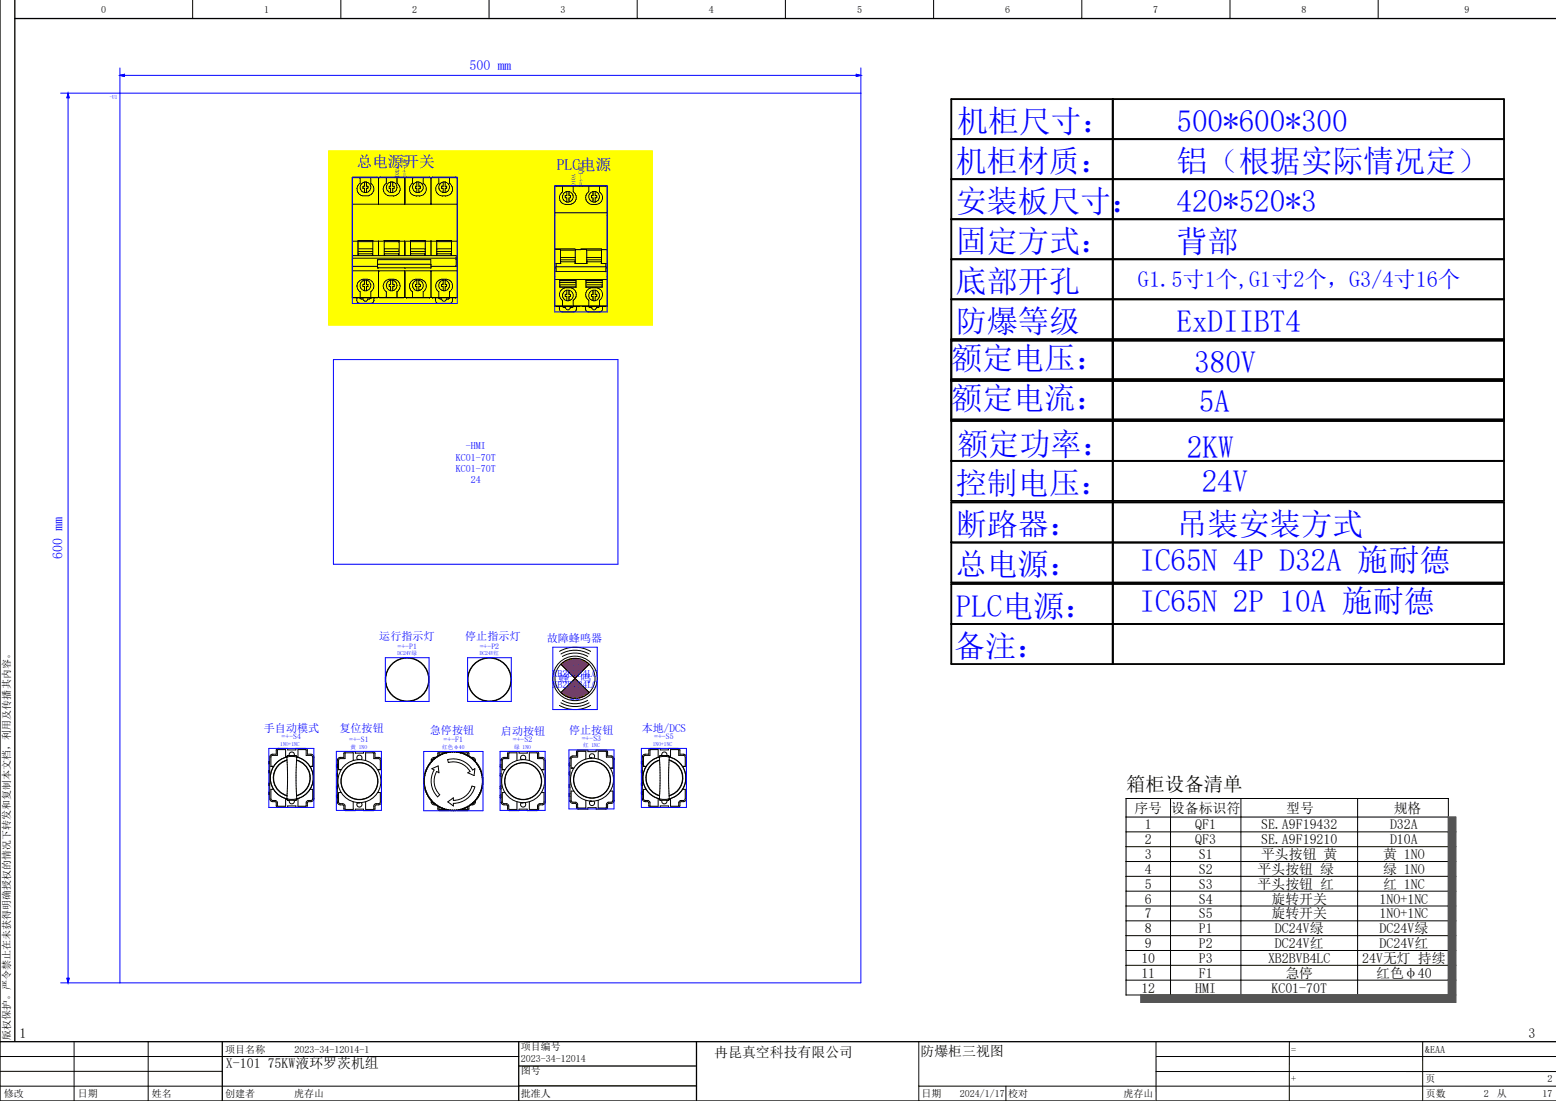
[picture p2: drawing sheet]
<svg xmlns="http://www.w3.org/2000/svg" width="420mm" height="297mm" viewBox="0 0 420 297" stroke-linecap="round" stroke-linejoin="round" font-family="sans-serif">
<g fill="none" stroke="#000" stroke-width=".27">
<path d="M52 0v5M92 0v5M132 0v5M172 0v5M212 0v5M252 0v5M292 0v5M332 0v5M372 0v5M95.1 47.9h28.3v32.3h-28.3zM95.1 55.1h28.3M95.5 47.9h6.3"/>
<path d="M97.2 47.9v1.6a1.84 1.84 0 0 0-.8 2 1.84 1.84 0 0 0 1.8 1.3 1.97 1.97 0 0 0 2.2-.5 1.97 1.97 0 0 0 .2-2.3l-.5-.5v-1.6M98.4 49.1v1.1h-.4v.6h.4v1.1M98.9 49.1v1.1h.4v.6h-.4v1.1M102.2 47.9v7.2M102.6 47.9h6.3M104.3 47.9v1.6a1.84 1.84 0 0 0-.8 2 1.84 1.84 0 0 0 1.8 1.3 1.97 1.97 0 0 0 2.2-.5 1.97 1.97 0 0 0 .2-2.3l-.5-.5v-1.6M105.4 49.1v1.1h-.4v.6h.4v1.1M106 49.1v1.1h.4v.6h-.4v1.1M109.3 47.9v7.2M109.6 47.9h6.4M111.4 47.9v1.6a1.84 1.84 0 0 0-.8 2 1.84 1.84 0 0 0 1.8 1.3 1.97 1.97 0 0 0 2.2-.5 1.97 1.97 0 0 0 .2-2.3l-.6-.5v-1.6M112.5 49.1v1.1h-.4v.6h.4v1.1"/>
<path d="M113.1 49.1v1.1h.4v.6h-.4v1.1M116.3 47.9v7.2M116.7 47.9h6.3M118.4 47.9v1.6a1.84 1.84 0 0 0-.7 2 1.84 1.84 0 0 0 1.7 1.3 1.97 1.97 0 0 0 2.3-.5 1.97 1.97 0 0 0 .1-2.3l-.5-.5v-1.6M119.6 49.1v1.1h-.4v.6h.4v1.1M120.2 49.1v1.1h.4v.6h-.4v1.1M149.7 50.2h14.2v32.3h-14.2zM149.7 57.4h14.2M150.1 50.2h6.3M151.8 50.2v1.6a1.84 1.84 0 0 0-.7 2 1.84 1.84 0 0 0 1.7 1.3 1.97 1.97 0 0 0 2.3-.5 1.97 1.97 0 0 0 .1-2.3l-.5-.5v-1.6M153 51.7v1.1h-.4v.6h.4v1.1M153.6 51.7v1.1h.4v.6h-.4v1.1"/>
<path d="M157.2 50.2h6.3M158.9 50.2v1.6a1.84 1.84 0 0 0-.7 2 1.84 1.84 0 0 0 1.7 1.3 1.97 1.97 0 0 0 2.3-.5 1.97 1.97 0 0 0 .1-2.3l-.5-.5v-1.6M160.1 51.7v1.1h-.4v.6h.4v1.1M160.7 51.7v1.1h.4v.6h-.4v1.1M95.1 73.1h28.3M95.1 69.9h.1M95.1 65h1.5M95.1 69.6h28M96.6 69v-4.1h4v4.1M96.6 65.2h4M96.6 67.8h4M96.6 67.1h4"/>
<path d="M96.7 69v-.6h3.8v.6M98.4 75.6v1.1h-.4v.6h.4v1.1M98.9 75.6v1.1h.4v.6h-.4v1.1M100.6 65h3.1M101.9 70h14.4v2.3h-14.4zM101.9 71.8h-6.8v-2.8h28v2.8h-6.8M101.9 71.3h14.4M102.2 65v4M102.2 72.3h.1M102.2 73.1v7.1M103.7 69v-4.1h4v4.1M103.7 65.2h4"/>
<path d="M103.7 67.8h4M103.7 67.1h4M103.8 69v-.6h3.8v.6M105.4 75.6v1.1h-.4v.6h.4v1.1M106 75.6v1.1h.4v.6h-.4v1.1M107.7 65h3.1M109.3 65v4M109.3 72.3h.1M109.3 73.1v7.1M110.8 69v-4.1h4v4.1M110.8 65.2h4M110.8 67.8h4"/>
<path d="M110.8 67.1h4M110.9 69v-.6h3.7v.6M112.5 75.6v1.1h-.4v.6h.4v1.1M113.1 75.6v1.1h.4v.6h-.4v1.1M114.8 65h3.1M116.3 65v4M116.3 73.1v7.1M117.9 69v-4.1h4v4.1M117.9 65.2h4M117.9 67.8h4M117.9 67.1h4M118 69v-.6h3.7v.6"/>
<path d="M119.6 75.6v1.1h-.4v.6h.4v1.1M120.2 75.6v1.1h.4v.6h-.4v1.1M121.9 65h1.5M123.1 69.9h.3M149.7 67.2h5.6v3.9M149.7 72.2h.4M149.7 67.3h1.6v3.8M149.7 75.4h14.2M150.1 72h13.5M151.1 77.4h4.4M151.1 75.6h4.4v1.9h-4.4zM151.1 76.2h4.4"/>
<path d="M151.1 76.9h4.4M151.1 75.7h4.4M151.3 67.5h4M151.3 69.4h4M151.3 70.1h4M151.4 70.6v.5h-1.3v2.2h13.5v-2.2h-1.3v-.5M153 78.3v1.1h-.4v.6h.4v1.1M153.6 78.3v1.1h.4v.6h-.4v1.1M155.2 70.6v.5h3.2v-.5M155.3 67.3l7.1-.1v3.9M155.3 70.6h-4M156.8 67.3h1.6v3.8"/>
<path d="M158.2 77.4h4.4M158.2 75.6h4.4v1.9h-4.4zM158.2 76.2h4.4M158.2 76.9h4.4M158.2 75.7h4.4M158.4 67.5h4M158.4 69.4h4M158.4 70.1h4M160.1 78.3v1.1h-.4v.6h.4v1.1M160.7 78.3v1.1h.4v.6h-.4v1.1M162.4 70.6h-4M162.4 67.3h1.5"/>
<path d="M163.6 72.2h.3M95.5 80.2h6.3M96.3 80.4v.6a.8 .8 0 0 0 .8 .8h3a.8 .8 0 0 0 .8-.8v-.6M97.1 80.4l.3 .2h.6a.64 .64 0 0 0 .6 .7 .64 .64 0 0 0 .7-.7h.6l.2-.2M97.2 80.2v-1.5a1.84 1.84 0 0 1-.8-2.1 1.84 1.84 0 0 1 1.8-1.3 1.97 1.97 0 0 1 2.3 .7 1.97 1.97 0 0 1 0 2.4l-.4 .3v1.5M102.6 80.2h6.3M104.3 80.2v-1.5a1.84 1.84 0 0 1-.8-2.1 1.84 1.84 0 0 1 1.8-1.3 1.97 1.97 0 0 1 2.3 .7 1.97 1.97 0 0 1-.1 2.4l-.3 .3v1.5M109.6 80.2h6.4M111.4 80.2v-1.5a1.84 1.84 0 0 1-.8-2.1 1.84 1.84 0 0 1 1.8-1.3 1.97 1.97 0 0 1 2.3 .7 1.97 1.97 0 0 1-.1 2.4l-.4 .3v1.5M116.7 80.2h6.3M117.6 80.4v.6a.8 .8 0 0 0 .8 .8h3a.8 .8 0 0 0 .8-.8v-.6M118.4 80.4l.2 .2h.6a.64 .64 0 0 0 .7 .7 .64 .64 0 0 0 .6-.7h.6l.2-.2"/>
<path d="M118.4 80.2v-1.5a1.84 1.84 0 0 1-.7-2.1 1.84 1.84 0 0 1 1.7-1.3 1.97 1.97 0 0 1 2.3 .7 1.97 1.97 0 0 1 0 2.4l-.4 .3v1.5M150.1 82.5h6.3M151 82.7v.6a.8 .8 0 0 0 .8 .8h3a.8 .8 0 0 0 .8-.8v-.6M151.8 82.7l.2 .2h.6a.64 .64 0 0 0 .7 .7 .64 .64 0 0 0 .6-.7h.6l.3-.2M151.8 82.5v-1.5a1.84 1.84 0 0 1-.7-2.1 1.84 1.84 0 0 1 1.7-1.3 1.97 1.97 0 0 1 2.3 .7 1.97 1.97 0 0 1 0 2.4l-.4 .3v1.5M157.2 82.5h6.3M158.1 82.7v.6a.8 .8 0 0 0 .8 .8h3a.8 .8 0 0 0 .8-.8v-.6M158.9 82.7l.2 .2h.6a.64 .64 0 0 0 .7 .7 .64 .64 0 0 0 .6-.7h.6l.2-.2M158.9 82.5v-1.5a1.84 1.84 0 0 1-.7-2.1 1.84 1.84 0 0 1 1.7-1.3 1.97 1.97 0 0 1 2.3 .7 1.97 1.97 0 0 1 0 2.4l-.4 .3v1.5M151 175.7a8.4 8.4 0 0 1 8.4 0M151.4 179.2l7.6 7.6M151.4 176.4a7.6 7.6 0 0 1 7.6 0"/>
<path d="M151.8 177.1a6.8 6.8 0 0 1 6.8 0M159 179.2l-7.6 7.6M151 190.3a8.4 8.4 0 0 0 8.4 0M151.4 189.6a7.6 7.6 0 0 0 7.6 0M151.8 188.9a6.8 6.8 0 0 0 6.8 0M72.7 205.4h-.1v.6h.1M72.7 207.8h-.1v.7h.1M72.7 211.3h-.1v.6h.1M72.7 213.7h-.1v.6h.1M72.8 207.8v.7M72.8 205.3v.8M72.8 211.1v.8"/>
<path d="M72.8 213.6v.8M72.8 204v.2M72.8 215.5v.2M72.8 215.7h.1M72.8 204h.1M73 203.7l.6-.2h1v-1.4l.4-.2h2.7v.4h2.2v-.4h2.6l.4 .2 .1 1.4h.9a.8 .8 0 0 1 .8 .7v11.2a.8 .8 0 0 1-.8 .8l-.9 .2-.1 1.2-.4 .2h-2.6v-.4h-2.2v.4h-2.7l-.4-.2-.1-1.2-.3-.2a1.11 1.11 0 0 1-1.3-.4l-.1-11.6zM73.1 206.8h.7M73.2 206.8h.5M73.4 206.7v.1M73.8 212.9h-.7v2.5l.3 .5 1.3 .2 .2 1.3 2.2 .1v-2.1M74.3 207.6h.1M76.5 205.4v.1"/>
<path d="M77.1 204.3v-2.1l-2.2 .1v1.5h-1.3l-.4 .2-.1 2.8M77.4 204.2a5.8 5.8 0 0 0-4.4 5.7 5.8 5.8 0 0 0 4.4 5.6M77.4 215.5h.1M77.4 215.5l.3 .4M77.4 204.2l.2 5.6-.2 5.7M77.4 204.2h.1M77.5 204.2h-.1M77.5 204l-.1 .2M77.5 205a5 5 0 0 0-3.7 4.9 5 5 0 0 0 3.7 4.8M77.5 205.1a4.9 4.9 0 0 0-3.7 4.8 4.9 4.9 0 0 0 3.7 4.7M77.5 204h.1M77.5 204.2h.1"/>
<path d="M77.5 203.9v.1M77.6 203.9h-.1M77.7 203.8l-.1 .1M77.7 215.9h.1M77.8 203.8h2l.2 .2M77.8 203.8h-.1M78.1 215.9a.7 .7 0 0 0 .7 1 .7 .7 0 0 0 .6-1M78.1 203.8a.7 .7 0 0 1 .7-1 .7 .7 0 0 1 .6 1M79.8 215.9h-2M79.9 215.9h-.1M80 204.2h.1M80 204h.1"/>
<path d="M80 205.1a4.9 4.9 0 0 1 3.7 4.8 4.9 4.9 0 0 1-3.7 4.7M80.1 205a5 5 0 0 1 3.7 4.9 5 5 0 0 1-3.7 4.8M80.1 204.2h.1M80.1 204v.2M80.1 215.5h-.1M80.1 215.6l-.2 .3M80.1 215.5h.1M80.1 215.6h.1M80.1 215.5v.1M80.1 204.2a5.8 5.8 0 0 1 4.5 5.7 5.8 5.8 0 0 1-4.5 5.6M80.1 204.2l-.2 5.7 .2 5.6M80.4 204.3v-2.1l2.2 .1v1.5h1.6l.2 .4v2.6h-.7"/>
<path d="M83.7 212.9h.7v2.5l-.2 .5-1.4 .2-.2 1.3-2.2 .1v-2.1M83.8 206.8h.6M91 206.3h-.2v.6h.2M91 208.7h-.2v.6h.2M91 212.1h-.2v.6h.2M91 214.5h-.2v.6h.2M91.1 206.2v.8M91.1 208.6v.8M91.1 212v.8M91.1 214.4v.8M91.1 216.4v.1M91.1 204.9v.1"/>
<path d="M91.3 204.5l.6-.2h.9l.1-1.3 .4-.2h2.6v.4h2.2v-.4h2.6l.5 .2v1.3h1a.8 .8 0 0 1 .8 .8v11.2a.8 .8 0 0 1-.8 .8l-.9 .2-.1 1.1-.5 .3h-2.6v-.4h-2.2v.4h-2.6l-.4-.3-.1-1.1-.3-.2a1.11 1.11 0 0 1-1.4-.5v-11.5zM91.4 207.6h.6M91.7 207.6h.1M92.1 213.8h-.7v2.5l.2 .4 1.3 .3 .3 1.3 2.1 .1v-2.1M95.3 205.2v-2.1h-2.1l-.1 1.5-1.5 .1-.2 .4v2.5h.7M96.5 216.6h.5M96.5 204.9h.5M96.6 204.9a.65 .65 0 0 1-.3-.8 .65 .65 0 0 1 .8-.4 .7 .7 0 0 1 .6 .5 .7 .7 0 0 1-.2 .7M97 216.5v.1M97.5 216.5a.7 .7 0 0 1 0 1 .7 .7 0 0 1-1 0 .7 .7 0 0 1 0-1h.1M98.7 205.2v-2.1h2.2v1.5h1.3l.4 .3 .1 2.7M101.9 213.8h.8v2.5l-.3 .4-1.3 .3-.2 1.3-2.2 .1v-2.1"/>
<path d="M101.9 207.6h.8M102.1 207.6h.5M114.5 210.7l.1 .6M114.5 210.7l-.1 .3 .2 .3M114.6 211.3v.5M114.6 210.2l-.1 .5M114.6 210.2l-.2 .2 .1 .3M114.6 211.3l-.2 .2 .2 .3M114.6 211.8l.1 .5M114.6 209.6v.6M114.6 211.8l-.1 .3 .2 .2M114.6 209.6l-.2 .3 .2 .3"/>
<path d="M114.7 212.3l.1 .6M114.7 209.1l-.1 .5M114.7 212.3l-.1 .3 .2 .3M114.7 209.1l-.2 .2 .1 .3M114.8 212.9l.2 .5M114.8 208.6l-.1 .5M114.8 212.9v.3l.2 .2M114.8 208.6l-.2 .2 .1 .3M115 213.4l.2 .5M115 208l-.2 .6M115 213.4v.3l.2 .2M115 208l-.2 .2v.4"/>
<path d="M115.2 213.9l.3 .5M115.2 207.5l-.2 .5M115.2 213.9v.3l.3 .2M115.2 207.5l-.2 .2v.3M115.5 214.4l.2 .5M115.5 207l-.3 .5M115.5 214.4l-.1 .3 .3 .2M115.5 207l-.3 .2v.3M115.7 214.9l.3 .4M115.7 206.6l-.2 .4M115.7 214.9v.3l.3 .1M115.7 206.6l-.3 .1 .1 .3"/>
<path d="M116 215.3l.4 .5M116 206.1l-.3 .5M116 215.3l.1 .3 .3 .2M116 206.1l-.3 .1v.4M116.4 215.8l.3 .4M116.4 205.7l-.4 .4M116.4 215.8v.3l.3 .1M116.4 205.7l-.3 .1-.1 .3M116.4 216v.3a.88 .88 0 0 0 1.2 .8M116.4 216.4v.1M116.4 204.9v.1M116.6 207.4l1.7-.8 .2 1.9-.6-.4a5.2 5.2 0 0 0 .8 6.3l-.6 .6a6 6 0 0 1-.9-7.3z"/>
<path d="M116.7 216.4l.4 .1M116.7 205.2v.1M116.7 216.2h.1M116.7 216.2l.4 .3M116.7 205.3l-.3 .4M116.7 205.3l-.3 .1v.3M116.7 216.2v.2M116.7 216.4l.5 .4M117.1 216.5l.4 .4M117.1 204.9l-.4 .4M117.1 216.5l.1 .3 .3 .1M117.1 204.9l-.3 .1-.1 .3"/>
<path d="M117.2 204.6l-.5 .4M117.5 216.9l.5 .3M117.5 204.5l-.4 .4M117.5 204.5l-.3 .1-.1 .3M117.5 216.9l.1 .2M117.6 217.1l.4 .1M117.6 204.3a.91 .91 0 0 0-1.2 1.1M117.6 204.3l-.1 .2M118 217.2l.5 .3M118 204.2l-.5 .3M118 217.2l.1 .3h.4M118 204.2l-.4 .1"/>
<path d="M118.2 217.5v.7l.2 .4h2.9M118.5 217.5l.4 .3M118.5 203.9l-.5 .3M118.5 217.5l.1 .3h.3M118.5 203.9h-.4l-.1 .3M118.5 217.7v.6l1.5 .1M118.9 217.8l.5 .2M118.9 203.7l-.4 .2M118.9 217.8l.2 .2h.3M118.9 203.7l-.3-.1-.1 .3M119.4 218l.6 .2M119.4 203.4l-.5 .3"/>
<path d="M119.4 218l.2 .2h.4M119.4 203.4h-.3l-.2 .3M120 218.2l.5 .1M120 203.3l-.6 .1M120 203.3l-.4-.1-.2 .2M120 218.2l.1 .2M120 203.1h-1.5v.7M120.1 203.1h.4M120.1 203.1l-.1 .2M120.4 218.4h.1M120.4 203.1h.1M120.5 218.3l.5 .1"/>
<path d="M120.5 203.1l-.5 .2M120.5 218.3l-.4 .1M120.5 218.3l.2 .2 .3-.1M120.8 204.9a6 6 0 0 1 6.8 2.8l.6-.3-.2 1.8-1.7-.7 .6-.4a5.2 5.2 0 0 0-5.9-2.4zM120.9 216.3l1.5-1.1v.7a5.2 5.2 0 0 0 5-3.8l.8 .2a6 6 0 0 1-5.8 4.4v.7zM121 218.4l.6 .1M121 203l-.5 .1M121 218.4l.3 .2 .3-.1M121 203l-.3-.1-.2 .2M121.3 202.8h-2.9l-.2 .4v.7M121.3 202.8h.1M121.6 218.5h.5"/>
<path d="M121.6 202.9l-.6 .1M121.6 218.5l.2 .2 .3-.2M121.6 202.9l-.3-.1-.3 .2M122.1 218.5h.5M122.1 202.9h.5M122.1 202.9h-.5M122.1 218.5l.3 .2 .2-.2M122.1 202.9l.3-.2 .2 .2M122.1 202.9l-.3-.2-.2 .2M122.6 202.9h.6M122.6 202.9l.3-.2 .3 .2M123.2 218.5h-.6"/>
<path d="M123.2 202.9l.5 .1M123.2 218.5l-.3 .2-.3-.2M123.2 202.9l.3-.1 .2 .2M123.5 202.8h2.8l.3 .4v.7M123.5 202.8h.1M123.7 218.4l-.5 .1M123.7 203l.6 .1M123.7 218.4l-.2 .2-.3-.1M123.7 203l.3-.1 .3 .2M124.3 218.4h.1M124.3 203.1h.1M124.3 218.3l-.6 .1"/>
<path d="M124.3 203.1l.5 .2M124.3 218.3l-.3 .2-.3-.1M124.3 218.3l.4 .1M124.7 203.1h-.4M124.7 203.1l.1 .2M124.7 203.1h1.5l.1 .7M124.8 218.2l-.5 .1M124.8 203.3l.5 .1M124.8 203.3l.3-.1 .2 .2M124.8 218.2l-.1 .2M125.3 218l-.5 .2M125.3 203.4l.5 .3"/>
<path d="M125.3 218l-.2 .2h-.3M125.3 203.4h.3l.2 .3M125.8 217.8l-.5 .2M125.8 203.7l.5 .2M125.8 217.8l-.2 .2h-.3M125.8 203.7l.3-.1 .2 .3M126.3 217.7l-.1 .6-1.5 .1M126.3 217.5l-.5 .3M126.3 203.9l.5 .3M126.3 217.5l-.2 .3h-.3M126.3 203.9h.3l.2 .3M126.6 217.5v.7l-.3 .4h-2.8"/>
<path d="M126.8 217.2l-.5 .3M126.8 204.2l.4 .3M126.8 217.2l-.2 .3h-.3M126.8 204.2l.4 .1M127.2 217.1l-.4 .1M127.2 204.3a.91 .91 0 0 1 1.1 1.1M127.2 204.3v.2M127.2 216.9l-.4 .3M127.2 204.5l.4 .4M127.2 204.5l.3 .1 .1 .3M127.2 216.9v.2M127.6 204.6l.4 .4"/>
<path d="M127.6 216.5l-.4 .4M127.6 204.9l.4 .4M127.6 216.5l-.1 .3-.3 .1M127.6 204.9l.3 .1 .1 .3M128 216.4l-.4 .4M128 216.2l-.4 .3M128 205.3l.4 .4M128 205.3l.3 .1 .1 .3M128 216.2v.2M128 205.2v.1M128 216.2v.1M128 216.4l-.4 .1"/>
<path d="M128.3 216v.3a.88 .88 0 0 1-1.1 .8M128.4 215.8l-.4 .4M128.4 205.7l.3 .4M128.4 215.8l-.1 .3-.3 .1M128.4 205.7l.3 .1v.3M128.7 215.3l-.3 .5M128.7 206.1l.3 .5M128.7 215.3v.3l-.3 .2M128.7 206.1l.3 .1v.4M129 214.9l-.3 .4M129 206.6l.3 .4M129 214.9v.3l-.3 .1"/>
<path d="M129 206.6l.3 .1v.3M129.3 214.4l-.3 .5M129.3 207l.2 .5M129.3 214.4v.3l-.3 .2M129.3 207l.3 .2-.1 .3M129.5 213.9l-.2 .5M129.5 207.5l.2 .5M129.5 213.9l.1 .3-.3 .2M129.5 207.5l.3 .2-.1 .3M129.7 213.4l-.2 .5M129.7 208l.2 .6M129.7 213.4l.1 .3-.3 .2"/>
<path d="M129.7 208l.3 .2-.1 .4M129.9 212.9l-.2 .5M129.9 208.6l.1 .5M129.9 212.9l.1 .3-.3 .2M129.9 208.6l.2 .2-.1 .3M130 212.3l-.1 .6M130 209.1l.1 .5M130 212.3l.1 .3-.2 .3M130 209.1l.3 .2-.2 .3M130.1 211.8l-.1 .5M130.1 209.6l.1 .6M130.1 211.8l.2 .3-.3 .2"/>
<path d="M130.1 209.6l.2 .3-.1 .3M130.2 211.3l-.1 .5M130.2 210.2v.5M130.2 210.2l.2 .2-.2 .3M130.2 211.3l.1 .2-.2 .3M130.2 210.7v.6M130.2 210.7l.2 .3-.2 .3M135.2 206.3h-.2v.6h.2M135.2 212.1h-.2v.6h.2M135.2 214.5h-.2v.6h.2M135.2 208.7h-.2v.6h.2M135.2 206.2v.8"/>
<path d="M135.2 212v.8M135.2 214.4v.8M135.2 208.6v.8M135.3 216.4v.1M135.3 204.9v.1M135.5 204.5l.5-.2h1l.1-1.3 .4-.2h2.6v.4h2.2v-.4h2.6l.4 .2 .1 1.3h1a.8 .8 0 0 1 .8 .8v11.2a.8 .8 0 0 1-.8 .8l-.9 .2-.2 1.1-.4 .3h-2.6v-.4h-2.2v.4h-2.6l-.4-.3-.1-1.1-.3-.2a1.11 1.11 0 0 1-1.4-.5l-.1-11.5zM135.6 207.6h.6M135.9 207.6h.1M136.3 213.8h-.7v2.5l.2 .4 1.3 .3 .3 1.3 2.1 .1v-2.1M139.5 205.2v-2.1h-2.1l-.1 1.5-1.5 .1-.2 .4v2.5h.7M140.7 216.6h.5M140.7 204.9h.5"/>
<path d="M140.8 204.9a.65 .65 0 0 1-.3-.8 .65 .65 0 0 1 .7-.4 .7 .7 0 0 1 .7 .5 .7 .7 0 0 1-.2 .7M141.2 216.5v.1M141.7 216.5a.7 .7 0 0 1 0 1 .7 .7 0 0 1-1 0 .7 .7 0 0 1 0-1h.1M142.9 205.2v-2.1h2.1l.1 1.5h1.3l.4 .3v2.7M146.1 213.8h.7v2.5l-.2 .4-1.3 .3-.3 1.3-2.1 .1v-2.1M146.1 207.6h.7M146.2 207.6h.6M153.8 205.9h-.2v.6h.2M153.8 208.3h-.2v.6h.2M153.8 211.7h-.2v.6h.2M153.8 214.1h-.2v.6h.2M153.8 205.8v.8"/>
<path d="M153.8 208.2v.8M153.8 211.6v.8M153.8 214v.8M153.8 216.1h.1M153.8 204.5h.1M153.8 204.5v.1M153.8 216v.1M154.1 204.1l.5-.2h1l.1-1.3 .4-.2h2.6v.4h2.2v-.4h2.6l.4 .2 .1 1.3h1a.8 .8 0 0 1 .8 .8v11.2a.8 .8 0 0 1-.8 .8l-1 .2-.1 1.1-.4 .3h-2.6v-.4h-2.2v.4h-2.6l-.4-.3-.1-1.1-.3-.2a1.11 1.11 0 0 1-1.4-.5l-.1-11.5zM154.2 207.2h.6M154.5 207.2h.1M154.9 213.4h-.7v2.5l.2 .4 1.3 .3 .3 1.3 2.1 .1v-2.1M158.1 204.8v-2.1h-2.1l-.1 1.5-1.5 .1-.2 .4v2.5h.7"/>
<path d="M159.3 204.5h.5M159.3 216.1a.7 .7 0 0 0 0 1 .7 .7 0 0 0 1 0 .7 .7 0 0 0 0-1M159.3 204.5a.7 .7 0 0 1 0-1 .7 .7 0 0 1 1 0 .7 .7 0 0 1 0 1M159.4 216.1l.4 .1h-.5M159.4 204.5h.1M161.5 204.8v-2.1h2.1l.1 1.5 1.5 .1 .2 .4v2.5h-.7M164.7 213.4h.7v2.5l-.2 .4-1.3 .3-.3 1.3-2.1 .1v-2.1M164.8 207.2h.6M173.3 205.4h-.2v.6h.2M173.3 207.8h-.2v.7h.2M173.3 213.7h-.2v.6h.2M173.3 211.3h-.2v.6h.2"/>
<path d="M173.4 207.8v.7M173.4 205.3v.8M173.4 213.6v.8M173.4 211.1v.8M173.4 215.5v.2M173.4 204v.2M173.6 203.7l.6-.2h.9l.1-1.4 .4-.2h2.6v.4h2.2v-.4h2.6l.5 .2v1.4h1a.8 .8 0 0 1 .8 .7v11.2a.8 .8 0 0 1-.8 .8l-.9 .2-.1 1.2-.5 .2h-2.6v-.4h-2.2v.4h-2.6l-.4-.2-.1-1.2-.3-.2a1.11 1.11 0 0 1-1.4-.4v-11.6zM173.7 206.8h.7M173.7 206.8h.6M174 206.7v.1M174.4 212.9h-.7v2.5l.2 .5 1.4 .2 .2 1.3 2.2 .1v-2.1M174.9 207.6h.1"/>
<path d="M177.1 205.4v.1M177.7 204.3v-2.1l-2.2 .1-.1 1.5h-1.2l-.5 .2v2.8M178 204.2a5.8 5.8 0 0 0-4.5 5.7 5.8 5.8 0 0 0 4.5 5.6M178 215.5h.1M178 204.2l.2 5.6-.2 5.7M178 204.2h.1M178 215.5v.1M178 215.6h.1M178 215.6l.2 .2M178 205a5 5 0 0 0-3.7 4.9 5 5 0 0 0 3.7 4.8M178 205.1a4.9 4.9 0 0 0-3.6 4.8 4.9 4.9 0 0 0 3.6 4.7M178.1 204.2h-.1"/>
<path d="M178.2 215.8v.1M178.2 215.9h.1M178.3 203.8l-.3 .4M178.3 215.9h.1M178.4 203.8h1.9l.4 .4M178.4 203.8h-.1M178.7 215.9a.7 .7 0 0 0 .6 1 .7 .7 0 0 0 .7-1M178.7 203.8a.7 .7 0 0 1 .6-1 .7 .7 0 0 1 .7 1M180.6 215.8l-2.2 .1M180.6 204.2h.1M180.6 215.7v.1M180.6 205.1a4.9 4.9 0 0 1 3.6 4.8 4.9 4.9 0 0 1-3.6 4.7"/>
<path d="M180.6 205a5 5 0 0 1 3.7 4.9 5 5 0 0 1-3.7 4.8M180.6 215.5h.1M180.6 215.6v.1M180.7 215.6h-.1M180.7 204.2h.1M180.7 215.5h-.1M180.7 215.5v.1M180.7 215.5h.1M180.7 204.2a5.8 5.8 0 0 1 4.4 5.7 5.8 5.8 0 0 1-4.4 5.6M180.7 204.2l-.2 5.7 .2 5.6M181 204.3v-2.1l2.2 .1v1.5h1.5l.3 .4v2.6h-.8M184.2 212.9h.8v2.5l-.3 .5-1.3 .2-.2 1.3-2.2 .1v-2.1"/>
<path d="M184.4 206.8h.5M304 215.4h86.9v53h-86.9zM315.9 215.4v53M335 215.4v53M366.5 215.4v53M304 220.4h86.9M304 224.4h86.9M304 228.4h86.9M304 232.4h86.9M304 236.4h86.9M304 240.4h86.9M304 244.4h86.9"/>
<path d="M304 248.4h86.9M304 252.4h86.9M304 256.4h86.9M304 260.4h86.9M304 264.4h86.9M0 293h140M0 285h140M0 289h60M20 281v16M40 281v16M248 281.1v15.9M248.1 293h171.9"/>
<path d="M271.5 293v4M312 281.2l.1 15.5M312 289l107.9 .1M348 281v15.9M384 281.2v15.6M420 285h-108"/>
<circle cx="98.6" cy="50.5" r="1.44"/>
<circle cx="105.7" cy="50.5" r="1.44"/>
<circle cx="112.8" cy="50.5" r="1.44"/>
<circle cx="119.9" cy="50.5" r="1.44"/>
<circle cx="153.3" cy="53.1" r="1.44"/>
<circle cx="160.4" cy="53.1" r="1.44"/>
<circle cx="98.6" cy="77" r="1.44"/>
<circle cx="105.7" cy="77" r="1.44"/>
<circle cx="112.8" cy="77" r="1.44"/>
<circle cx="119.9" cy="77" r="1.44"/>
<circle cx="153.3" cy="79.7" r="1.44"/>
<circle cx="160.4" cy="79.7" r="1.44"/>
<circle cx="109.9" cy="183.3" r="5.8"/>
<circle cx="109.9" cy="183.3" r="5.9"/>
<circle cx="132.1" cy="183.3" r="5.9"/>
<circle cx="132.1" cy="183.3" r="5.8"/>
<circle cx="155.2" cy="183" r="5.4"/>
<circle cx="155.2" cy="183" r="6"/>
<circle cx="78.8" cy="209.8" r="5.8"/>
<circle cx="97" cy="210.7" r="5"/>
<circle cx="97" cy="210.7" r="4.9"/>
<circle cx="97" cy="210.7" r="5.8"/>
<circle cx="141.2" cy="210.7" r="4.9"/>
<circle cx="141.2" cy="210.7" r="5.8"/>
<circle cx="141.2" cy="210.7" r="5"/>
<circle cx="159.8" cy="210.3" r="5"/>
<circle cx="159.8" cy="210.3" r="4.9"/>
<circle cx="159.8" cy="210.3" r="5.8"/>
<circle cx="179.3" cy="209.8" r="5.8"/>
</g>
<path d="M4 0v281M0 0v297h420M4 5h416M0 281h420M60 281v16M140 287.6h48M140 281v15.8M140.1 292.9h47.9M188 281v16" fill="none" stroke="#000" stroke-width=".35"/>
<g fill="#545454" stroke="#545454" stroke-width=".27">
<path d="M390.9 220.4h2v4h-2z"/>
<path d="M390.9 224.4h2v4h-2z"/>
<path d="M390.9 228.4h2v4h-2z"/>
<path d="M390.9 232.4h2v4h-2z"/>
<path d="M390.9 236.4h2v4h-2z"/>
<path d="M390.9 240.4h2v4h-2z"/>
<path d="M390.9 244.4h2v4h-2z"/>
<path d="M390.9 248.4h2v4h-2z"/>
<path d="M390.9 252.4h2v4h-2z"/>
<path d="M390.9 256.4h2v4h-2z"/>
<path d="M390.9 260.4h2v4h-2z"/>
<path d="M390.9 264.4h2v4h-2z"/>
<path d="M307.9 268.4h85v2h-85z"/>
</g>
<path d="M390.9 224.4h2M390.9 228.4h2M390.9 232.4h2M390.9 236.4h2M390.9 240.4h2M390.9 244.4h2M390.9 248.4h2M390.9 252.4h2M390.9 256.4h2M390.9 268.4v-48h2v50h-85v-2h85M390.9 260.4h2M390.9 264.4h2" fill="none" stroke="#545454" stroke-width=".27"/>
<path d="M88.8 40.8h87.2v46.8h-87.2z" fill="#ff0" stroke="#ff0" stroke-width=".27"/>
<path d="M88.8 40.8h87.2v46.8h-87.2z" fill="none" stroke="#ff0" stroke-width=".5"/>
<g fill="none" stroke="#000" stroke-width=".5">
<path d="M256.8 26.7h149.2v108.4h-149.2zM256.8 37.5h149.2M300.4 26.7v108.4M256.8 48.3h149.2M256.8 59.1h149.2M256.8 69.9h149.2M256.8 80.7h149.2M256.8 91.5h149.2M256.8 91.9h149.2M256.8 113.5h149.2M256.8 102.7h149.2M256.8 113.1h149.2"/>
<path d="M256.8 102.3h149.2M256.8 135.5h149.2v21.6h-149.2zM256.8 124.3h149.2M300.4 135.5v21.6M256.8 157.5h149.2v21.6h-149.2zM256.8 146.3h149.2M300.4 157.5v21.6M256.8 168.3h149.2"/>
</g>
<g fill="#00f" stroke="#00f" stroke-width=".27">
<path d="M32.4 20.3l1.2-.3v.6z"/>
<path d="M231.1 20l1.3 .3-1.3 .3z"/>
<path d="M18.4 25.1l.3 1.3h-.6z"/>
<path d="M18.1 263.9h.6l-.3 1.2z"/>
</g>
<g fill="none" stroke="#00f" stroke-width=".27">
<path d="M32.4 18.3v246.8M232.4 18.3v246.8h-216M16.4 25.1h216M18.4 25.1l.3 1.3h-.6zM18.4 26.1v238M32.4 20.3l1.2-.3v.6zM33.4 20.3h198M231.1 20l1.3 .3-1.3 .3zM95.1 47.8h28.3v34.1h-28.3zM149.7 50.1h14.2v34h-14.2zM90 97h76.8v55.2h-76.8zM104 177.4h11.8v11.8h-11.8z"/>
<path d="M126.2 177.4h11.8v11.8h-11.8zM149.2 174.6h12v16.8h-12zM72.6 201.9h12.1v15.9h-12.1zM90.8 202.7h12.1v15.9h-12.1zM114.4 202.7h16v16h-16zM135 202.7h12.1v15.9h-12.1zM153.6 202.3h12.1v15.9h-12.1zM173.1 201.9h12.2v15.9h-12.2zM18.1 263.9h.6l-.3 1.2z"/>
</g>
<g fill="#f00" stroke="#f00" stroke-width=".27">
<path d="M151.4 179.2a5.4 5.4 0 0 1 7.6 0l-3.8 3.8z"/>
<path d="M155.2 183l3.8 3.8a5.4 5.4 0 0 1-7.6 0z"/>
</g>
<g font-size="8.4" fill="#00f">
<text x="258.4" y="35.5">机柜尺寸：</text>
<text x="317.6" y="35.5">500*600*300</text>
<text x="258" y="46.3">机柜材质：</text>
<text x="317.6" y="46.3">铝（根据实际情况定）</text>
<text x="258" y="57.1">安装板尺寸：</text>
<text x="317.6" y="57.1">420*520*3</text>
<text x="258" y="67.9">固定方式：</text>
<text x="317.6" y="67.9">背部</text>
<text x="258" y="78.7">底部开孔</text>
<text x="258" y="89.5">防爆等级</text>
<text x="317.6" y="89.5">ExDIIBT4</text>
<text x="256.8" y="99.5">额定电压：</text>
<text x="322.4" y="100.7">380V</text>
<text x="256.8" y="110.3">额定电流：</text>
<text x="323.6" y="111.1">5A</text>
<text x="258.4" y="122.7">额定功率：</text>
<text x="320.4" y="123.5">2KW</text>
<text x="258" y="133.1">控制电压：</text>
<text x="324.4" y="132.7">24V</text>
<text x="258" y="144.3">断路器：</text>
<text x="317.6" y="144.3">吊装安装方式</text>
<text x="258" y="155.1">总电源：</text>
<text x="307.6" y="153.9">IC65N 4P D32A 施耐德</text>
<text x="258" y="166.3">PLC电源：</text>
<text x="307.6" y="165.1">IC65N 2P 10A 施耐德</text>
<text x="257.6" y="177.1">备注：</text>
</g>
<text font-size="6" fill="#00f" x="307.2" y="77.5">G1.5寸1个,G1寸2个，G3/4寸16个</text>
<text font-size="5.3" x="304" y="213.4">箱柜设备清单</text>
<g font-size="4.2" fill="#00f">
<text x="96.3" y="45">总电源开关</text>
<text x="150.3" y="45.8">PLC电源</text>
</g>
<g font-size="3.7" fill="#00f">
<text x="126.7" y="18.8">500 mm</text>
<text x="16.8" y="150.8" transform="rotate(-90 16.8 150.8)">600 mm</text>
</g>
<g font-size="3.7">
<text x="306.2" y="219.2">序号</text>
<text x="316.1" y="219.2">设备标识符</text>
<text x="347.2" y="219.2">型号</text>
<text x="376.2" y="219.2">规格</text>
<text x="309" y="223.7">1</text>
<text x="309" y="227.7">2</text>
<text x="322.6" y="223.7">QF1</text>
<text x="322.6" y="227.7">QF3</text>
<text x="340.4" y="223.7">SE.A9F19432</text>
<text x="340.4" y="227.7">SE.A9F19210</text>
<text x="375.2" y="223.7">D32A</text>
<text x="375.2" y="227.7">D10A</text>
<text x="309" y="231.7">3</text>
<text x="323.6" y="231.7">S1</text>
<text x="340.4" y="231.7">平头按钮 黄</text>
<text x="373.3" y="231.7">黄 1NO</text>
<text x="309" y="235.7">4</text>
<text x="309" y="239.7">5</text>
<text x="323.6" y="235.7">S2</text>
<text x="323.6" y="239.7">S3</text>
<text x="339.5" y="235.7">平头按钮 绿</text>
<text x="339.5" y="239.7">平头按钮 红</text>
<text x="373.3" y="235.7">绿 1NO</text>
<text x="373.3" y="239.7">红 1NC</text>
<text x="309" y="243.7">6</text>
<text x="323.6" y="243.7">S4</text>
<text x="343.2" y="243.7">旋转开关</text>
<text x="372.4" y="243.7">1NO+1NC</text>
<text x="309" y="247.7">7</text>
<text x="309" y="251.7">8</text>
<text x="323.6" y="247.7">S5</text>
<text x="323.6" y="251.7">P1</text>
<text x="343.2" y="247.7">旋转开关</text>
<text x="344.1" y="251.7">DC24V绿</text>
<text x="372.4" y="247.7">1NO+1NC</text>
<text x="372.4" y="251.7">DC24V绿</text>
<text x="309" y="255.7">9</text>
<text x="323.6" y="255.7">P2</text>
<text x="344.1" y="255.7">DC24V红</text>
<text x="372.4" y="255.7">DC24V红</text>
<text x="308.1" y="259.7">10</text>
<text x="308.1" y="263.7">11</text>
<text x="323.6" y="259.7">P3</text>
<text x="323.6" y="263.7">F1</text>
<text x="342.3" y="259.7">XB2BVB4LC</text>
<text x="346.9" y="263.7">急停</text>
<text x="367.7" y="259.7">24V无灯 持续</text>
<text x="371.5" y="263.7">红色φ40</text>
<text x="308.1" y="267.7">12</text>
<text x="322.6" y="267.7">HMI</text>
<text x="343.2" y="267.7">KC01-70T</text>
<text x="5.3" y="280">1</text>
<text x="412.6" y="280">3</text>
<text x="192.8" y="285">冉昆真空科技有限公司</text>
<text x="248.5" y="284.9">防爆柜三视图</text>
<text x="61" y="288.2">X-101 75KW液环罗茨机组</text>
</g>
<g font-size="3" fill="#00f">
<text x="102.4" y="172.7">运行指示灯</text>
<text x="125.6" y="172.7">停止指示灯</text>
<text x="147.6" y="173.1">故障蜂鸣器</text>
<text x="150.7" y="184.1">蜂</text>
<text x="156.7" y="184.1">鸣</text>
<text x="71.2" y="197.6">手自动模式</text>
<text x="91.6" y="197.6">复位按钮</text>
<text x="116" y="198">急停按钮</text>
<text x="153.6" y="198">停止按钮</text>
<text x="173.2" y="197.6">本地/DCS</text>
<text x="135.2" y="198.4">启动按钮</text>
</g>
<g font-size="2.7">
<text x="27.3" y="3.6">0</text>
<text x="71.3" y="3.6">1</text>
<text x="111.3" y="3.6">2</text>
<text x="151.3" y="3.6">3</text>
<text x="191.3" y="3.6">4</text>
<text x="231.3" y="3.6">5</text>
<text x="271.3" y="3.5">6</text>
<text x="311.3" y="3.5">7</text>
<text x="351.3" y="3.5">8</text>
<text x="395.3" y="3.5">9</text>
<text x="2.8" y="280.5" transform="rotate(-90 2.8 280.5)">版权保护。严令禁止在未获得明确授权的情况下转发和复制本文档，利用及传播其内容。</text>
<text x="60.8" y="284">项目名称</text>
<text x="79.5" y="284">2023-34-12014-1</text>
<text x="140.6" y="286.5">2023-34-12014</text>
<text x="140.6" y="283.4">项目编号</text>
<text x="348.5" y="284">=</text>
<text x="384.7" y="284">&amp;EAA</text>
<text x="140.6" y="289.7">图号</text>
<text x="348.5" y="291.8">+</text>
<text x="384.8" y="291.8">页</text>
<text x="417.7" y="291.8">2</text>
<text x="1" y="296">修改</text>
<text x="21" y="296">日期</text>
<text x="41" y="296">姓名</text>
<text x="60.8" y="296">创建者</text>
<text x="79.4" y="296">虎存山</text>
<text x="140.6" y="295.8">批准人</text>
<text x="248.7" y="295.8">日期</text>
<text x="259" y="295.8">2024/1/17</text>
<text x="272.1" y="295.8">校对</text>
<text x="303.3" y="295.8">虎存山</text>
<text x="384.8" y="295.8">页数</text>
<text x="400.5" y="295.8">2</text>
<text x="404" y="295.8">从</text>
<text x="416.3" y="295.8">17</text>
</g>
<g font-size="2.7" fill="#00f">
<text x="123" y="124.2">KC01-70T</text>
<text x="125.7" y="121.1">-HMI</text>
<text x="123" y="127.3">KC01-70T</text>
<text x="127.1" y="130.4">24</text>
<text x="153.2" y="179.5">-P3</text>
<text x="149.1" y="182.6">XB2BVB4LC</text>
<text x="149.1" y="185.7">XB2BVB4LC</text>
<text x="153.9" y="188.8">22</text>
</g>
<g font-size="2.1" fill="#00f">
<text x="110" y="47.8" transform="rotate(-90 110 47.8)">=+-QF1</text>
<text x="157.6" y="50.1" transform="rotate(-90 157.6 50.1)">=+-QF3</text>
<text x="107.3" y="175">=+-P1</text>
<text x="129.5" y="175">=+-P2</text>
<text x="76" y="199.4">=+-S4</text>
<text x="94.2" y="200.2">=+-S1</text>
<text x="119.7" y="200.3">=+-F1</text>
<text x="138.4" y="200.2">=+-S2</text>
<text x="157" y="199.8">=+-S3</text>
<text x="176.6" y="199.4">=+-S5</text>
</g>
<g font-size="1.5" fill="#00f">
<text x="29.5" y="26.6">-U1</text>
<text x="107.8" y="47.8" transform="rotate(-90 107.8 47.8)">D32A</text>
<text x="155.3" y="50.1" transform="rotate(-90 155.3 50.1)">D10A</text>
<text x="107.3" y="176.8">DC24V绿</text>
<text x="129.5" y="176.8">DC24V红</text>
<text x="75.6" y="201.2">1NO+1NC</text>
<text x="94.6" y="202">黄 1NO</text>
<text x="119.4" y="202.1">红色φ40</text>
<text x="138.8" y="202">绿 1NO</text>
<text x="157.4" y="201.6">红 1NC</text>
<text x="176.2" y="201.2">1NO+1NC</text>
</g>
</svg>
